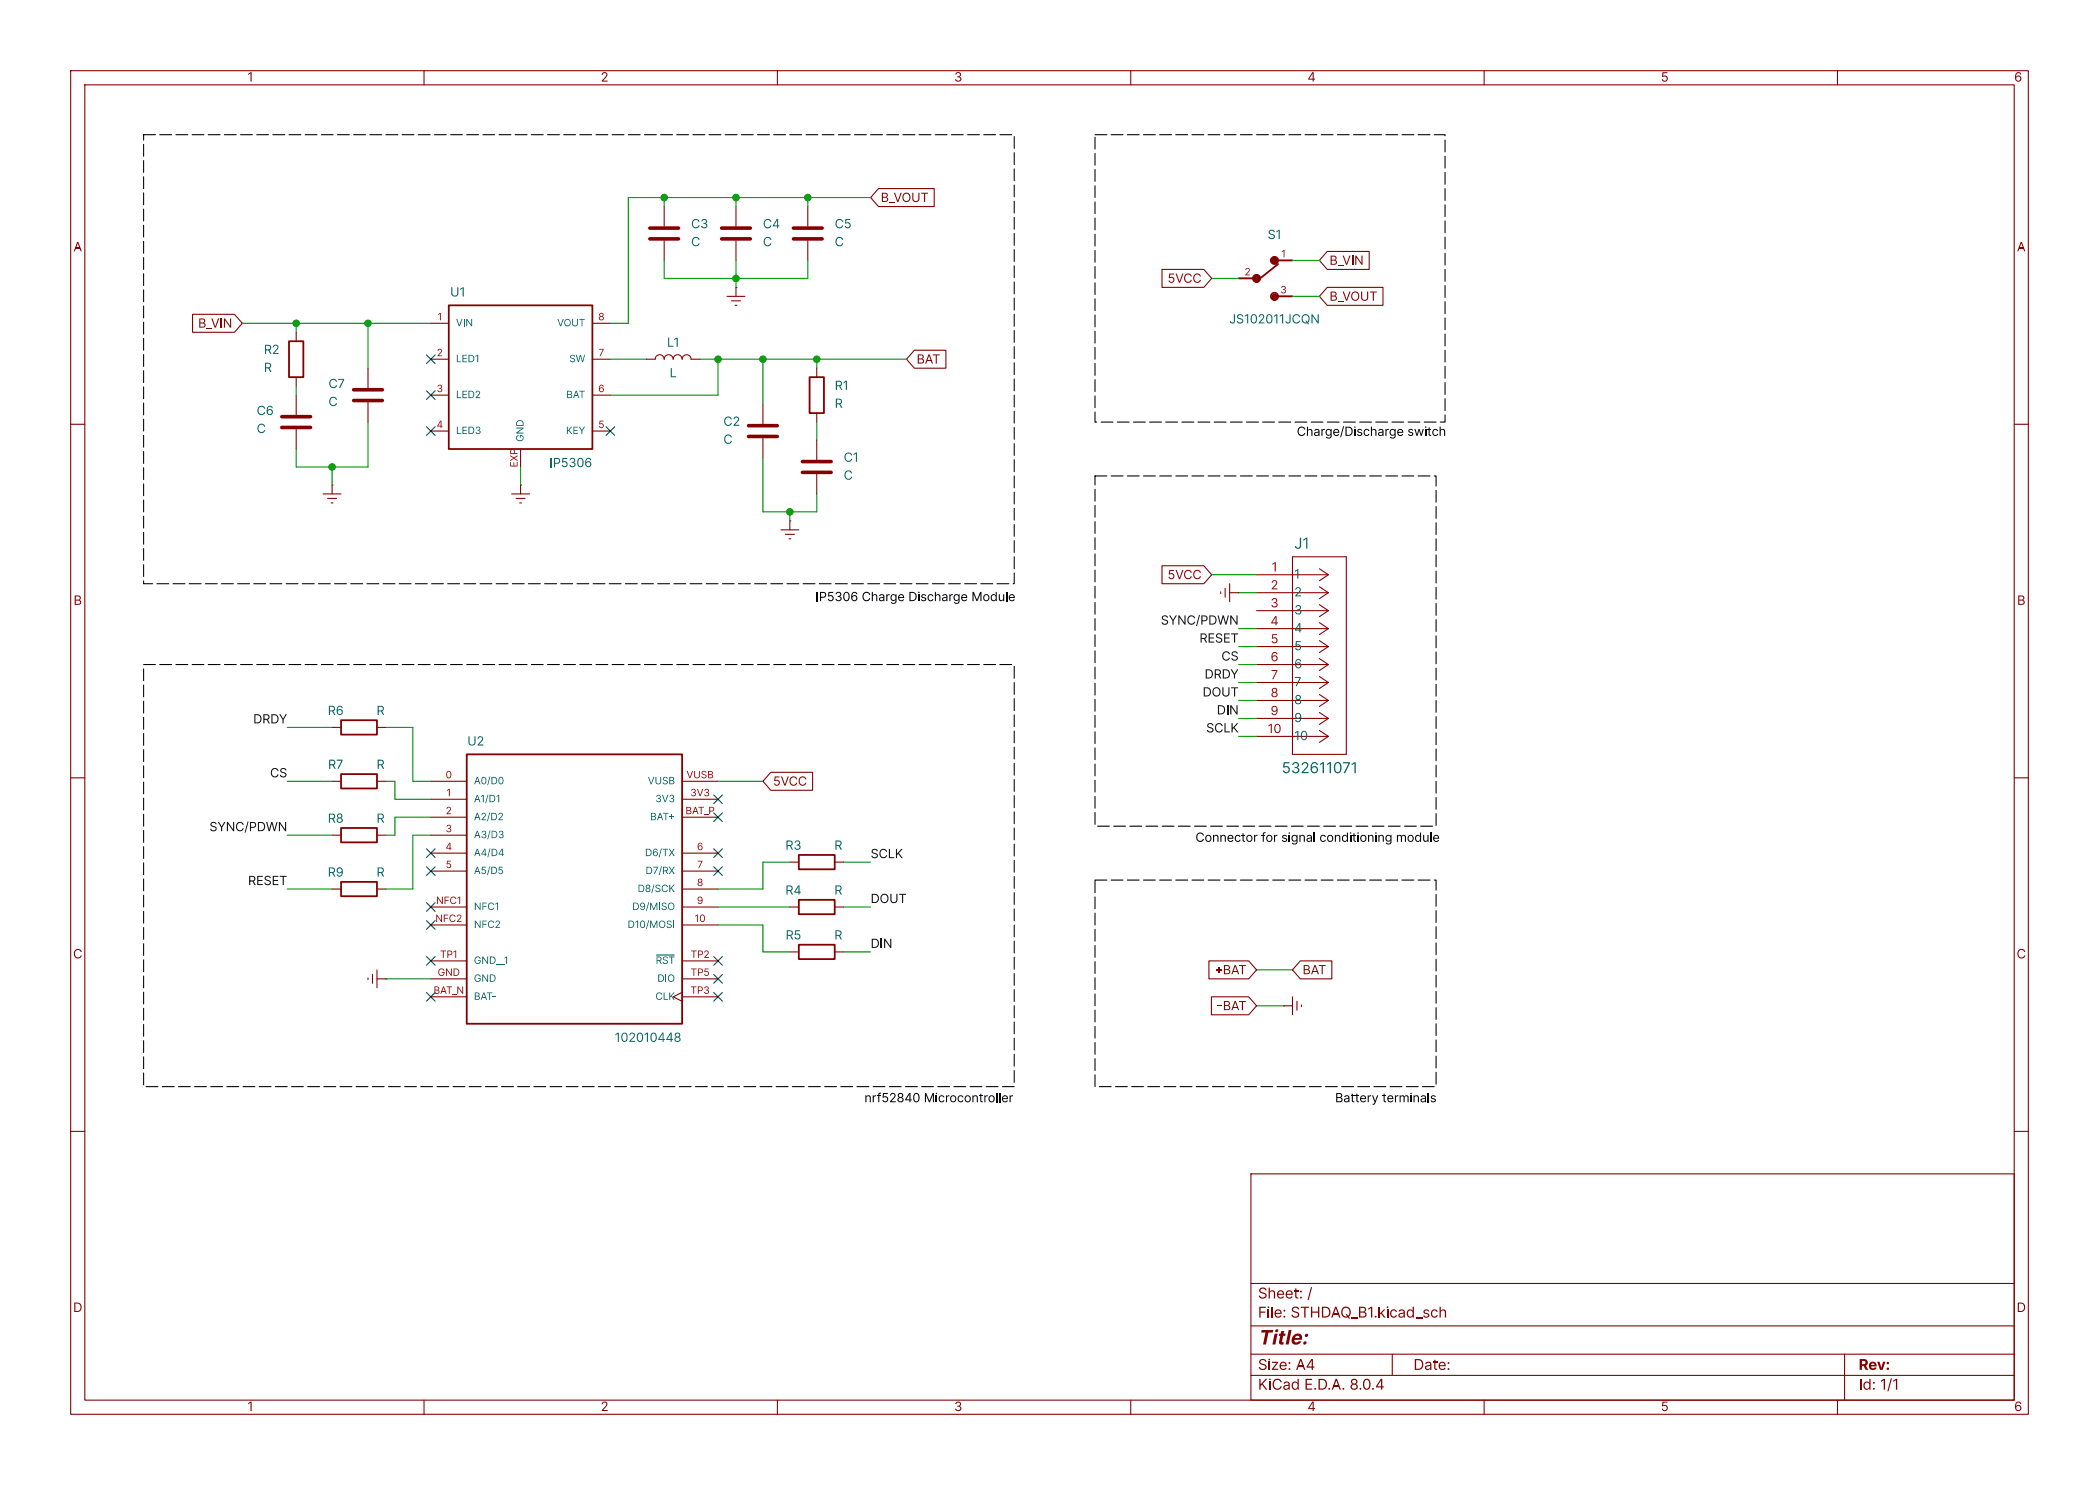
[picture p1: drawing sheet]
<svg xmlns="http://www.w3.org/2000/svg" width="297mm" height="210mm" viewBox="0 0 297 210" stroke-linecap="round" stroke-linejoin="round" font-family="sans-serif">
<path d="M10 10h277v190h-277zM12 12h273v186h-273zM60 10v2M110 10v2M160 10v2M210 10v2M260 10v2M177 166h108v32h-108z" fill="none" stroke="#840000" stroke-width=".15"/>
<g fill="#840000">
<path d="M85.2 10.3a.43 .43 0 0 1 .7 .1 .43 .43 0 0 1-.2 .6l-.3 .4h.6v.1h-.9l.5-.6a.3 .3 0 0 0 .2-.3 .3 .3 0 0 0-.4-.2l-.1 .2h-.2z"/>
<path d="M135.3 10.3a.38 .38 0 0 1 .6 0 .38 .38 0 0 1-.1 .6 .41 .41 0 0 1 0 .6 .41 .41 0 0 1-.6-.2l-.1-.1h.2a.27 .27 0 0 0 .3 .3 .27 .27 0 0 0 .2-.3 .27 .27 0 0 0-.2-.3h-.1v-.1a.26 .26 0 0 0 .3-.2 .26 .26 0 0 0-.2-.3 .26 .26 0 0 0-.3 .2h-.1z"/>
<path d="M235.2 10.2h.7v.2h-.5l-.1 .3a.43 .43 0 0 1 .7 .2 .43 .43 0 0 1-.3 .6 .43 .43 0 0 1-.6-.3h.2a.3 .3 0 0 0 .4 .1 .3 .3 0 0 0 .1-.5 .3 .3 0 0 0-.5 .1h-.1z"/>
<path d="M285.3 10.3a.42 .42 0 0 1 .4-.1 .42 .42 0 0 1 .3 .3h-.1a.33 .33 0 0 0-.5-.1 .33 .33 0 0 0-.1 .4 .44 .44 0 0 1 .7 .2 .44 .44 0 0 1-.3 .6 .44 .44 0 0 1-.6-.4l.2-.1a.29 .29 0 0 0 .4 .3 .29 .29 0 0 0 .1-.5 .29 .29 0 0 0-.5 .2h-.2v-.1z"/>
</g>
<path d="M60 198v2M110 198v2M160 198v2M210 198v2M260 198v2" fill="none" stroke="#840000" stroke-width=".15"/>
<g fill="#840000">
<path d="M85.2 198.3a.43 .43 0 0 1 .7 .1 .43 .43 0 0 1-.2 .6l-.3 .4h.6v.1h-.9l.5-.6a.3 .3 0 0 0 .2-.3 .3 .3 0 0 0-.4-.2l-.1 .2h-.2z"/>
<path d="M135.3 198.3a.38 .38 0 0 1 .6 0 .38 .38 0 0 1-.1 .6 .41 .41 0 0 1 0 .6 .41 .41 0 0 1-.6-.2l-.1-.1h.2a.27 .27 0 0 0 .3 .3 .27 .27 0 0 0 .2-.3 .27 .27 0 0 0-.2-.3h-.1v-.1a.26 .26 0 0 0 .3-.1 .26 .26 0 0 0-.2-.4 .26 .26 0 0 0-.3 .2h-.1z"/>
<path d="M235.2 198.2h.7v.2h-.5l-.1 .4a.43 .43 0 0 1 .7 .1 .43 .43 0 0 1-.3 .6 .43 .43 0 0 1-.6-.3h.2a.3 .3 0 0 0 .4 .1 .3 .3 0 0 0 .1-.5 .3 .3 0 0 0-.5 .1h-.1z"/>
<path d="M285.3 198.3a.42 .42 0 0 1 .4-.1 .42 .42 0 0 1 .3 .3h-.1a.33 .33 0 0 0-.5-.1 .33 .33 0 0 0-.1 .5 .44 .44 0 0 1 .7 .1 .44 .44 0 0 1-.3 .6 .44 .44 0 0 1-.6-.4l.2-.1a.29 .29 0 0 0 .4 .3 .29 .29 0 0 0 .1-.5 .29 .29 0 0 0-.5 .2h-.2v-.1z"/>
</g>
<path d="M10 60h2M285 60h2M10 110h2M285 110h2M10 160h2M285 160h2M177 194.5h108M177 191.5h108M177 187.5h108" fill="none" stroke="#840000" stroke-width=".15"/>
<circle cx="180.7" cy="188.2" r=".23" fill="#840000"/>
<g fill="none" stroke="#840000" stroke-width=".15">
<path d="M104.1 29.2v2.8M104.1 34v2.8M41.9 47v1.3M41.9 53.3v1.3M102.9 41.9h2.5M103.5 42.5h1.3M104 43.2h.3M104.1 40.6h.1M104.1 40.6v1.3M107.9 57.2v2.7M115.6 52.1v1.2M115.6 58.4v1.3"/>
<path d="M107.9 62v2.8M115.6 62.2v2.8M115.6 67.1v2.8M61 110.5h5M61 113h5M61 115.6h5M61 118.1h5M96.5 110.5h5.1M96.5 113h5.1M96.5 115.6h5.1M61 130.8h5M61 120.7h5"/>
<path d="M61 123.2h5M61 128.3h5M61 138.4h5M61 135.9h5M96.5 130.8h5.1M96.5 120.7h5.1M96.5 123.2h5.1M96.5 125.7h5.1M96.5 128.3h5.1M96.5 138.4h5.1M96.5 135.9h5.1M111.8 121.9h1.2"/>
<path d="M118.1 121.9h1.3M61 141h5M96.5 140.3l-1.3 .7 1.3 .6M96.5 141h5.1M177 181.5h108M197 191.5v3M261 191.5v6.5"/>
</g>
<path d="M102.1 33.8h4.1M102.1 32.3h4.1M105.9 61.7h4.1M105.9 60.2h4.1M113.5 66.8h4.1M113.5 65.3h4.1" fill="none" stroke="#840000" stroke-width=".51"/>
<path d="M40.9 48.3h2v5h-2zM114.6 53.3h2v5.1h-2zM66 106.7h30.5v38.1h-30.5zM113 120.9h5.1v2h-5.1z" fill="none" stroke="#840000" stroke-width=".25"/>
<path d="M92.9 135.1h2.5" fill="none" stroke="#006464" stroke-width=".15"/>
<g fill="#006464">
<path d="M88.1 146.1a.57 .57 0 0 1 .7 .2 .57 .57 0 0 1 0 .7 .46 .46 0 0 1-.6 .3 .46 .46 0 0 1-.3-.6h.2a.32 .32 0 0 0 .1 .5 .32 .32 0 0 0 .4-.3 .49 .49 0 0 0-.4-.7l-.1 .5h-.2z"/>
<path d="M89.1 146.2a.42 .42 0 0 1 .7 0 .42 .42 0 0 1-.2 .6l-.3 .4h.6v.1h-.9l.5-.5a.3 .3 0 0 0 .2-.4 .3 .3 0 0 0-.4-.2l-.1 .2h-.1z"/>
<path d="M90.2 146.2a.49 .49 0 0 1 .7 0 .49 .49 0 0 1 .1 .6 .48 .48 0 0 1-.5 .6 .48 .48 0 0 1-.4-.7h.1a.32 .32 0 0 0 .2 .5 .32 .32 0 0 0 .4-.3 .49 .49 0 0 0-.4-.7l-.2 .5h-.1z"/>
<path d="M92.2 146.2a.49 .49 0 0 1 .6 0 .49 .49 0 0 1 .1 .6 .48 .48 0 0 1-.5 .6 .48 .48 0 0 1-.4-.7h.2a.32 .32 0 0 0 .1 .5 .32 .32 0 0 0 .5-.3 .49 .49 0 0 0-.4-.7l-.2 .5h-.2z"/>
<path d="M95.6 146.1a.37 .37 0 0 1 .5 0 .37 .37 0 0 1 0 .6 .41 .41 0 0 1-.1 .7 .41 .41 0 0 1-.6-.4h.2a.29 .29 0 0 0 .4 .3 .29 .29 0 0 0 .1-.5 .29 .29 0 0 0-.5 .1l-.2 .1 .3-.3-.2-.3h.1a.24 .24 0 0 0 .4 .2 .24 .24 0 0 0 0-.4 .24 .24 0 0 0-.4 .1l-.1 .1z"/>
</g>
<path d="M91.9 33.8h4.1M91.9 32.3h4.1M50 56.6h4.1M50 55.1h4.1" fill="none" stroke="#840000" stroke-width=".51"/>
<g fill="none" stroke="#840000" stroke-width=".15">
<path d="M94 29.2v2.8M94 34v2.8M175.3 39.4h2.5M180.3 36.8h2.6M52.1 52.1v2.8M52.1 56.9v2.8M61 45.7h2.5M61 50.8h2.5M61 55.9h2.5M83.8 45.7h2.6M83.8 50.8h2.6M83.8 55.9h2.6"/>
<path d="M91.4 50.8h1.3a.64 .64 0 0 1 .6-.6 .64 .64 0 0 1 .7 .6 .64 .64 0 0 1 .6-.6 .64 .64 0 0 1 .6 .6 .64 .64 0 0 1 .7-.6 .64 .64 0 0 1 .6 .6 .64 .64 0 0 1 .7-.6 .64 .64 0 0 1 .6 .6h1.3M180.3 41.9h2.6M45.7 69.9h2.6M46.4 70.5h1.2M46.9 71.1h.2M47 68.6h.1M47 68.6v1.3M61 61h2.5M72.4 69.9h2.5M73 70.5h1.3M73.5 71.1h.3M73.7 68.6h.1"/>
<path d="M73.7 63.5v2.5M73.7 68.6v1.3M83.8 61h2.6M110.5 74.9h2.5M111.1 75.6h1.3M111.6 76.2h.3M111.8 73.7h.1M111.8 73.7v1.2M182.9 78.7h7.6v28h-7.6zM177.8 81.3h10.2M182.9 99.1h5.1M182.9 96.5h5.1"/>
<path d="M182.9 94h5.1M182.9 91.4h5.1M182.9 88.9h5.1M182.9 86.4h5.1M182.9 83.8h5.1M186.7 98.2l1.3 .9M186.7 95.7l1.3 .8M186.7 93.1l1.3 .9M186.7 90.6l1.3 .8M186.7 88.1l1.3 .8M186.7 85.5l1.3 .9M186.7 83l1.3 .8"/>
<path d="M186.7 80.4l1.3 .9M188 99.1l-1.3 .8M188 96.5l-1.3 .9M188 94l-1.3 .8M188 91.4l-1.3 .9M188 88.9l-1.3 .8M188 86.4l-1.3 .8M188 83.8l-1.3 .9M188 81.3l-1.3 .8M47 118.1h1.3M47 110.5h1.3M47 102.9h1.3"/>
<path d="M53.3 118.1h1.3M53.3 110.5h1.3M53.3 102.9h1.3M177.8 104.1h10.2M182.9 101.6h5.1M186.7 103.3l1.3 .8M186.7 100.8l1.3 .8M188 104.1l-1.3 .9M188 101.6l-1.3 .8M47 125.7h1.3M52.1 138.3v.3M52.7 137.8v1.3"/>
<path d="M53.3 138.4h1.3M53.3 137.2v2.5M53.3 125.7h1.3M54.6 138.4h.1M111.8 128.3h1.2M111.8 134.6h1.2M118.1 128.3h1.3M118.1 134.6h1.3M181.6 142.2h.1M181.6 142.2h1.3M182.9 141v2.5M183.5 141.6v1.3"/>
<path d="M184.1 142.1v.3"/>
</g>
<g fill="none" stroke="#840000" stroke-width=".25">
<path d="M175.3 39.4h2.5M180.3 36.8h2.6M180.8 37.3l-2.5 2.1M63.5 43.2h20.3v20.3h-20.3zM180.3 41.9h2.6M48.3 117.1h5v2h-5zM48.3 109.5h5v2h-5zM48.3 101.9h5v2h-5zM48.3 124.7h5v2h-5zM113 127.3h5.1v2h-5.1zM113 133.6h5.1v2h-5.1z"/>
<circle cx="177.8" cy="39.4" r=".36"/>
<circle cx="177.8" cy="39.4" r=".25"/>
<circle cx="177.8" cy="39.6" r=".25"/>
<circle cx="177.8" cy="39.4" r=".51"/>
<circle cx="180.1" cy="36.8" r=".25"/>
<circle cx="180.3" cy="36.8" r=".36"/>
<circle cx="180.3" cy="36.8" r=".25"/>
<circle cx="180.3" cy="36.8" r=".51"/>
<circle cx="180.3" cy="42.2" r=".25"/>
<circle cx="180.3" cy="41.9" r=".25"/>
<circle cx="180.3" cy="41.9" r=".51"/>
</g>
<g fill="#006464">
<path d="M183.2 103.6l.5-.2v1.3h-.1v-1.2l-.4 .2z"/>
<path d="M184.2 103.5a.49 .49 0 0 1 .6 0 .49 .49 0 0 1 .2 .6 .48 .48 0 0 1-.5 .6 .48 .48 0 0 1-.4-.7h.1a.32 .32 0 0 0 .2 .5 .32 .32 0 0 0 .4-.2 .49 .49 0 0 0-.4-.8l-.2 .5h-.1z"/>
</g>
<path d="M177.8 83.8h5.1" fill="none" stroke="#840000" stroke-width=".15"/>
<path d="M183.4 83.2a.42 .42 0 0 1 .6 0 .42 .42 0 0 1-.2 .6l-.3 .4h.6v.1h-.8l.4-.5a.3 .3 0 0 0 .2-.4 .3 .3 0 0 0-.4-.2l-.1 .2h-.1z" fill="#006464"/>
<path d="M177.8 86.4h5.1" fill="none" stroke="#840000" stroke-width=".15"/>
<path d="M183.4 85.7a.37 .37 0 0 1 .6 0 .37 .37 0 0 1-.1 .5 .4 .4 0 0 1 0 .7 .4 .4 0 0 1-.6-.2v-.1h.1a.28 .28 0 0 0 .4 .2 .28 .28 0 0 0 .2-.4 .28 .28 0 0 0-.4-.1v-.1a.25 .25 0 0 0 .3-.2 .25 .25 0 0 0-.2-.3 .25 .25 0 0 0-.3 .2h-.1z" fill="#006464"/>
<path d="M177.8 88.9h5.1M177.8 91.4h5.1" fill="none" stroke="#840000" stroke-width=".15"/>
<path d="M183.4 90.7h.6v.1h-.5v.4a.42 .42 0 0 1 .6 .2 .42 .42 0 0 1-.3 .5 .42 .42 0 0 1-.5-.3h.1a.29 .29 0 0 0 .5 .1 .29 .29 0 0 0 0-.4 .29 .29 0 0 0-.5 0h-.1z" fill="#006464"/>
<path d="M177.8 94h5.1" fill="none" stroke="#840000" stroke-width=".15"/>
<path d="M183.4 93.3a.41 .41 0 0 1 .4-.1 .41 .41 0 0 1 .3 .3h-.1a.32 .32 0 0 0-.5-.1 .32 .32 0 0 0-.1 .4 .43 .43 0 0 1 .7 .1 .43 .43 0 0 1-.3 .7 .43 .43 0 0 1-.5-.5h.1a.28 .28 0 0 0 .4 .2 .28 .28 0 0 0 .1-.4 .28 .28 0 0 0-.5 .1l-.1 .1-.1-.2z" fill="#006464"/>
<path d="M177.8 96.5h5.1" fill="none" stroke="#840000" stroke-width=".15"/>
<path d="M183.2 95.7h.9l-.6 1.3h-.2l.6-1.1h-.7z" fill="#006464"/>
<path d="M177.8 99.1h5.1" fill="none" stroke="#840000" stroke-width=".15"/>
<path d="M183.4 98.4a.37 .37 0 0 1 .5 0 .37 .37 0 0 1 0 .5 .41 .41 0 0 1-.1 .7 .41 .41 0 0 1-.6-.4h.2a.29 .29 0 0 0 .4 .3 .29 .29 0 0 0 .1-.5 .29 .29 0 0 0-.5 .2h-.2l.1-.2 .2-.1-.2-.3h.1a.24 .24 0 0 0 .4 .2 .24 .24 0 0 0 0-.4 .24 .24 0 0 0-.4 .2h-.1z" fill="#006464"/>
<path d="M177.8 101.6h5.1" fill="none" stroke="#840000" stroke-width=".15"/>
<g fill="#006464">
<path d="M183.4 100.9a.52 .52 0 0 1 .6 .1 .52 .52 0 0 1 .1 .6 .44 .44 0 0 1-.3 .5 .44 .44 0 0 1-.5-.3h.1a.32 .32 0 0 0 .4 .1 .32 .32 0 0 0 .2-.4 .4 .4 0 0 1-.5 .1 .4 .4 0 0 1-.3-.4h.2a.28 .28 0 0 0 .4 .3 .28 .28 0 0 0 0-.5 .28 .28 0 0 0-.4 .2h-.2z"/>
<path d="M181.6 107.8h.8v.2h-.6l-.1 .4a.51 .51 0 0 1 .8 .2 .51 .51 0 0 1-.3 .7 .51 .51 0 0 1-.7-.3h.2a.35 .35 0 0 0 .5 .1 .35 .35 0 0 0 .1-.5 .35 .35 0 0 0-.5-.1l-.3 .1z"/>
<path d="M183 107.9a.44 .44 0 0 1 .7 0 .44 .44 0 0 1-.1 .6 .46 .46 0 0 1 .2 .7 .46 .46 0 0 1-.7 .1l-.3-.3h.2a.32 .32 0 0 0 .3 .3 .32 .32 0 0 0 .3-.3 .32 .32 0 0 0-.2-.4h-.2v-.1a.3 .3 0 0 0 .4-.2 .3 .3 0 0 0-.2-.4 .3 .3 0 0 0-.4 .3h-.2z"/>
<path d="M184.3 107.9a.5 .5 0 0 1 .8 .1 .5 .5 0 0 1-.3 .7l-.4 .5h.8v.1h-1v-.1l.5-.6a.36 .36 0 0 0 .3-.4 .36 .36 0 0 0-.4-.3l-.2 .3h-.2z"/>
<path d="M185.6 107.9a.49 .49 0 0 1 .5-.1 .49 .49 0 0 1 .4 .4h-.2a.38 .38 0 0 0-.5-.2 .38 .38 0 0 0-.2 .5 .51 .51 0 0 1 .8 .1 .51 .51 0 0 1-.2 .8 .51 .51 0 0 1-.7-.4v-.2h.1a.34 .34 0 0 0 .5 .3 .34 .34 0 0 0 .1-.5 .34 .34 0 0 0-.6 .2h-.1l-.1-.2z"/>
<path d="M186.8 108l.4-.2h.1v1.5h-.1v-1.3l-.4 .2z"/>
<path d="M187.8 108l.3-.2h.2v1.5h-.2v-1.3l-.3 .2z"/>
<path d="M189 107.9a.63 .63 0 0 1 .7 .1 .63 .63 0 0 1 .1 .7 .56 .56 0 0 1-.6 .7 .56 .56 0 0 1-.5-.8h.2v.1a.4 .4 0 0 0 .4 .5 .4 .4 0 0 0 .3-.6 .41 .41 0 0 0 0-.5 .41 .41 0 0 0-.6 0l-.1 .5h-.2l.1-.5z"/>
<path d="M190 107.8h1v.2l-.7 1.3h-.2l.7-1.3h-.8z"/>
<path d="M191.3 108l.3-.2h.2v1.5h-.2v-1.3l-.3 .2z"/>
</g>
<path d="M112.3 33.8h4M112.3 32.3h4M39.9 58.9h4M39.9 60.5h4" fill="none" stroke="#840000" stroke-width=".51"/>
<g fill="none" stroke="#840000" stroke-width=".15">
<path d="M114.3 29.2v2.8M114.3 34v2.8M124.3 26.7h7.9v2.5h-7.9l-1.1-1.3zM164.4 38.1h5.9l1.1 1.3-1.1 1.2h-5.9zM187.8 35.6h5.9v2.5h-5.9l-1.1-1.3zM27.2 44.4h6l1.1 1.3-1.1 1.3h-6zM41.9 55.9v2.8M129.4 49.5h4.4v2.6h-4.4l-1.1-1.3zM187.8 40.6h7.9v2.6h-7.9l-1.1-1.3zM41.9 60.7v2.8M164.4 80h5.9l1.1 1.3-1.1 1.3h-5.9zM172.7 83.7v.2"/>
<path d="M173.4 83.2v1.3M174 83.8h1.3M174 82.6v2.5M175.3 83.8h.1M109.1 109.2h5.9v2.6h-5.9l-1.2-1.3zM171.1 135.9h5.6l1.1 1.3-1.1 1.2h-5.6zM184 135.9h4.5v2.5h-4.5l-1.1-1.2zM171.4 141h5.3l1.1 1.2-1.1 1.3h-5.3z"/>
</g>
<g fill="#000">
<path d="M197.8 60.8a.43 .43 0 0 1 .6-.1 .43 .43 0 0 1 .2 .5h-.8v-.1h.6a.31 .31 0 0 0-.4-.3 .31 .31 0 0 0-.1 .5l.2 .2 .3-.1h.1a.48 .48 0 0 1-.7 .1 .48 .48 0 0 1 0-.7zM196.2 118.2l.3-.1 .2 .1v-.1h.2v1a.45 .45 0 0 1-.4 .3 .45 .45 0 0 1-.4-.2h.1l.2 .1 .3-.1v-.3a.4 .4 0 0 1-.4 .1 .4 .4 0 0 1-.3-.4h.2a.32 .32 0 0 0 .4 .3 .32 .32 0 0 0 .1-.6l-.4-.1-.1 .4h-.2zM124.4 154.6l.3-.1-.1 .2h-.2v1.2h-.1zM129.4 154.7a.49 .49 0 0 1 .6 0 .49 .49 0 0 1 .1 .6 .48 .48 0 0 1-.5 .6 .48 .48 0 0 1-.4-.7h.2a.32 .32 0 0 0 .1 .5 .32 .32 0 0 0 .4-.2 .49 .49 0 0 0-.4-.8l-.1 .5h-.2zM142.8 154.9h.2v.1l.3-.1v.1l-.2 .1-.1 .1v.7h-.2z"/>
<circle cx="201.7" cy="60.4" r=".1"/>
<circle cx="132.5" cy="154.6" r=".1"/>
<circle cx="199.7" cy="154.6" r=".1"/>
</g>
<path d="M20.3 19.1h123.2v63.5h-123.2zM154.9 19.1h49.6v40.6h-49.6zM154.9 67.3h48.3v49.5h-48.3zM20.3 94h123.2v59.7h-123.2zM154.9 124.5h48.3v29.2h-48.3z" fill="none" stroke="#000" stroke-width=".15" stroke-dasharray="1.7 .6"/>
<g fill="none" stroke="#009600" stroke-width=".15">
<path d="M94 36.8v2.6h20.3v-2.6M94 27.9v1.3M104.1 27.9v1.3M104.1 36.8v3.8M114.3 27.9v1.3M123.2 27.9h-34.3v17.8h-2.5M171.4 39.4h3.9M182.9 36.8h3.8M34.3 45.7h26.7M41.9 45.7v1.3M41.9 54.6v1.3M52.1 59.7v6.3h-10.2v-2.5"/>
<path d="M52.1 45.7v6.4M86.4 50.8h5M99.1 50.8h29.2M101.6 50.8v5.1h-15.2M107.9 50.8v6.4M115.6 50.8v1.3M115.6 59.7v2.5M182.9 41.9h3.8M47 66v2.6M73.7 66v2.6M107.9 64.8v7.6h7.7v-2.5M111.8 72.4v1.3"/>
<path d="M171.4 81.3h6.4M175.3 88.9h2.5M175.3 94h2.5M175.3 91.4h2.5M175.3 83.8h2.5M175.3 96.5h2.5M175.3 99.1h2.5M40.6 110.5h6.4M40.6 118.1h6.4M40.6 102.9h6.4M54.6 110.5h1.3v2.5h5.1M54.6 102.9h3.8v7.6h2.6"/>
<path d="M61 118.1h-2.6v7.6h-3.8M61 115.6h-5.1v2.5h-1.3M101.6 110.5h6.3M175.3 104.1h2.5M175.3 101.6h2.5M40.6 125.7h6.4M54.6 138.4h6.4M101.6 128.3h10.2M101.6 130.8h6.3v3.8h3.9M111.8 121.9h-3.9v3.8h-6.3M119.4 128.3h3.8M119.4 121.9h3.8"/>
<path d="M119.4 134.6h3.8M177.8 137.2h5.1M177.8 142.2h3.8"/>
</g>
<g fill="none" stroke="#000084" stroke-width=".15">
<path d="M60.4 50.2l1.2 1.2M60.4 55.3l1.2 1.2M61.6 50.2l-1.2 1.2M61.6 55.3l-1.2 1.2M60.4 60.4l1.2 1.2M61.6 60.4l-1.2 1.2M85.8 60.4l1.2 1.2M87 60.4l-1.2 1.2M101 112.4l1.2 1.2M101 115l1.2 1.2M102.2 112.4l-1.2 1.2M102.2 115l-1.2 1.2"/>
<path d="M60.4 127.7l1.2 1.2M60.4 122.6l1.2 1.2M60.4 120l1.2 1.3M60.4 130.2l1.2 1.2M60.4 135.3l1.2 1.2M61.6 127.7l-1.2 1.2M61.6 122.6l-1.2 1.2M61.6 120l-1.2 1.3M61.6 130.2l-1.2 1.2M61.6 135.3l-1.2 1.2M101 122.6l1.2 1.2M101 135.3l1.2 1.2"/>
<path d="M101 137.8l1.2 1.2M101 120l1.2 1.3M102.2 122.6l-1.2 1.2M102.2 135.3l-1.2 1.2M102.2 137.8l-1.2 1.2M102.2 120l-1.2 1.3M60.4 140.4l1.2 1.2M61.6 140.4l-1.2 1.2M101 140.4l1.2 1.2M102.2 140.4l-1.2 1.2"/>
</g>
<g fill="#009600" stroke="#009600" stroke-width=".15">
<circle cx="47" cy="66" r=".46"/>
<circle cx="52.1" cy="45.7" r=".46"/>
<circle cx="104.1" cy="27.9" r=".46"/>
<circle cx="114.3" cy="27.9" r=".46"/>
<circle cx="104.1" cy="39.4" r=".46"/>
<circle cx="107.9" cy="50.8" r=".46"/>
<circle cx="115.6" cy="50.8" r=".46"/>
<circle cx="101.6" cy="50.8" r=".46"/>
<circle cx="94" cy="27.9" r=".46"/>
<circle cx="111.8" cy="72.4" r=".46"/>
<circle cx="41.9" cy="45.7" r=".46"/>
</g>
<text font-size="2.8" fill="#840000" x="178" y="191">Title:</text>
<text font-size="2.1" fill="#006464" x="183.1" y="78.3">J1</text>
<g font-size="2.1" fill="#840000">
<text x="178" y="184.3">Sheet: /</text>
<text x="178" y="187">File: STHDAQ_B1.kicad_sch</text>
<text x="178" y="197.2">KiCad E.D.A. 8.0.4</text>
<text x="178" y="194.4">Size: A4</text>
<text x="200" y="194.4">Date:</text>
<text x="263" y="194.4">Rev:</text>
<text x="263" y="197.2">Id: 1/1</text>
</g>
<g font-size="1.8" fill="#840000">
<text x="35" y="12.1">1</text>
<text x="185" y="12.1">4</text>
<text x="124.6" y="29.1">B_VOUT</text>
<text x="10.4" y="36.1">A</text>
<text x="165.2" y="40.5">5VCC</text>
<text x="188.1" y="38">B_VIN</text>
<text x="285.4" y="36.1">A</text>
<text x="28" y="46.9">B_VIN</text>
<text x="188.1" y="43.1">B_VOUT</text>
<text x="129.7" y="52">BAT</text>
<text x="165.2" y="82.5">5VCC</text>
<text x="10.4" y="86.1">B</text>
<text x="285.4" y="86.1">B</text>
<text x="109.4" y="111.7">5VCC</text>
<text x="10.3" y="136.1">C</text>
<text x="285.3" y="136.1">C</text>
<text x="171.9" y="138.3">+BAT</text>
<text x="172.2" y="143.4">-BAT</text>
<text x="184.3" y="138.3">BAT</text>
<text x="10.3" y="186.1">D</text>
<text x="285.3" y="186.1">D</text>
<text x="35" y="200.1">1</text>
<text x="185" y="200.1">4</text>
</g>
<g font-size="1.8" fill="#006464">
<text x="97.8" y="32.8">C3</text>
<text x="97.8" y="35.4">C</text>
<text x="107.9" y="32.8">C4</text>
<text x="107.9" y="35.4">C</text>
<text x="118.1" y="32.8">C5</text>
<text x="118.1" y="35.4">C</text>
<text x="179.4" y="34.4">S1</text>
<text x="63.7" y="42.5">U1</text>
<text x="173.9" y="46.3">JS102011JCQN</text>
<text x="37.3" y="50.6">R2</text>
<text x="37.3" y="53.2">R</text>
<text x="94.4" y="49.6">L1</text>
<text x="94.7" y="53.9">L</text>
<text x="36.3" y="59.2">C6</text>
<text x="46.5" y="55.4">C7</text>
<text x="46.5" y="58">C</text>
<text x="118.1" y="55.7">R1</text>
<text x="118.1" y="58.2">R</text>
<text x="36.3" y="61.8">C</text>
<text x="102.4" y="60.8">C2</text>
<text x="102.4" y="63.3">C</text>
<text x="119.4" y="65.9">C1</text>
<text x="77.8" y="66.6">IP5306</text>
<text x="119.4" y="68.4">C</text>
<text x="183.1" y="82.4">1</text>
<text x="183.1" y="90">4</text>
<text x="46.4" y="101.7">R6</text>
<text x="53.3" y="101.7">R</text>
<text x="66.1" y="106">U2</text>
<text x="46.4" y="109.3">R7</text>
<text x="53.3" y="109.3">R</text>
<text x="46.4" y="116.9">R8</text>
<text x="53.3" y="116.9">R</text>
<text x="46.4" y="124.5">R9</text>
<text x="53.3" y="124.5">R</text>
<text x="111.1" y="120.7">R3</text>
<text x="118" y="120.7">R</text>
<text x="111.1" y="127.1">R4</text>
<text x="118" y="127.1">R</text>
<text x="111.2" y="133.4">R5</text>
<text x="118" y="133.4">R</text>
<text x="87" y="147.9">102010448</text>
</g>
<g font-size="1.8">
<text x="183.5" y="62.2">Charge/Discharge</text>
<text x="199.1" y="62.2">switch</text>
<text x="115.4" y="85.6">IP5306 Charge Discharge Module</text>
<text x="169.2" y="119.6">Connector for signal conditioning</text>
<text x="197.5" y="119.6">module</text>
<text x="122.3" y="156.4">nrf52840</text>
<text x="130.7" y="156.4">Microcontroller</text>
<text x="188.9" y="156.4">Battery terminals</text>
</g>
<g font-size="1.8" fill="#a90000">
<text x="179.8" y="83.6">2</text>
<text x="179.9" y="81">1</text>
<text x="179.8" y="88.6">4</text>
<text x="179.8" y="86.1">3</text>
<text x="179.8" y="93.7">6</text>
<text x="179.8" y="91.2">5</text>
<text x="179.8" y="101.3">9</text>
<text x="179.8" y="98.8">8</text>
<text x="179.8" y="96.3">7</text>
<text x="179.4" y="103.9">10</text>
</g>
<g font-size="1.8" fill="#0f0f0f">
<text x="164.3" y="88.6">SYNC/PDWN</text>
<text x="169.7" y="91.1">RESET</text>
<text x="172.8" y="93.6">CS</text>
<text x="170.2" y="98.7">DOUT</text>
<text x="170.4" y="96.2">DRDY</text>
<text x="172.2" y="101.3">DIN</text>
<text x="35.8" y="102.5">DRDY</text>
<text x="170.7" y="103.8">SCLK</text>
<text x="38.2" y="110.1">CS</text>
<text x="29.6" y="117.8">SYNC/PDWN</text>
<text x="35.1" y="125.4">RESET</text>
<text x="123.2" y="121.6">SCLK</text>
<text x="123.2" y="127.9">DOUT</text>
<text x="123.2" y="134.3">DIN</text>
</g>
<g font-size="1.4" fill="#a90000">
<text x="176.1" y="39.1">2</text>
<text x="181.2" y="41.7">3</text>
<text x="181.3" y="36.6">1</text>
<text x="61.9" y="45.5">1</text>
<text x="84.7" y="45.5">8</text>
<text x="61.8" y="50.5">2</text>
<text x="84.7" y="50.5">7</text>
<text x="61.8" y="55.6">3</text>
<text x="84.6" y="55.6">6</text>
<text x="61.8" y="60.7">4</text>
<text x="84.7" y="60.7">5</text>
<text x="73.4" y="66.1" transform="rotate(-90 73.4 66.1)">EXP</text>
<text x="63.1" y="110.2">0</text>
<text x="63.2" y="112.8">1</text>
<text x="97.1" y="110.2">VUSB</text>
<text x="97.7" y="112.8">3V3</text>
<text x="63" y="117.9">3</text>
<text x="63.1" y="115.3">2</text>
<text x="97" y="115.3">BAT_P</text>
<text x="63" y="120.4">4</text>
<text x="63.1" y="122.9">5</text>
<text x="98.6" y="120.4">6</text>
<text x="98.6" y="125.5">8</text>
<text x="98.7" y="122.9">7</text>
<text x="61.6" y="130.6">NFC2</text>
<text x="61.7" y="128">NFC1</text>
<text x="98.3" y="130.6">10</text>
<text x="98.6" y="128">9</text>
<text x="62.3" y="135.6">TP1</text>
<text x="97.7" y="135.6">TP2</text>
<text x="61.3" y="140.7">BAT_N</text>
<text x="61.9" y="138.2">GND</text>
<text x="97.7" y="140.7">TP3</text>
<text x="97.7" y="138.2">TP5</text>
</g>
<g font-size="1.4" fill="#006464">
<text x="64.5" y="46.6">VIN</text>
<text x="78.8" y="46.6">VOUT</text>
<text x="64.5" y="51.7">LED1</text>
<text x="80.5" y="51.7">SW</text>
<text x="64.5" y="56.7">LED2</text>
<text x="80.1" y="56.7">BAT</text>
<text x="64.5" y="61.8">LED3</text>
<text x="74.5" y="62.5" transform="rotate(-90 74.5 62.5)">GND</text>
<text x="80.1" y="61.8">KEY</text>
<text x="67.1" y="111.4">A0/D0</text>
<text x="67.1" y="113.9">A1/D1</text>
<text x="91.7" y="111.4">VUSB</text>
<text x="92.7" y="113.9">3V3</text>
<text x="67.1" y="116.4">A2/D2</text>
<text x="67.1" y="119">A3/D3</text>
<text x="92" y="116.4">BAT+</text>
<text x="67.1" y="121.5">A4/D4</text>
<text x="67.1" y="124.1">A5/D5</text>
<text x="91.3" y="121.5">D6/TX</text>
<text x="91.3" y="124.1">D7/RX</text>
<text x="67.1" y="129.1">NFC1</text>
<text x="67.1" y="131.7">NFC2</text>
<text x="88.8" y="131.7">D10/MOSI</text>
<text x="89.5" y="129.1">D9/MISO</text>
<text x="90.2" y="126.6">D8/SCK</text>
<text x="67.1" y="136.8">GND__1</text>
<text x="92.8" y="136.8">~{RST}</text>
<text x="67.1" y="141.8">BAT-</text>
<text x="67.1" y="139.3">GND</text>
<text x="92.7" y="141.8">CLK</text>
<text x="93" y="139.3">DIO</text>
</g>
</svg>
